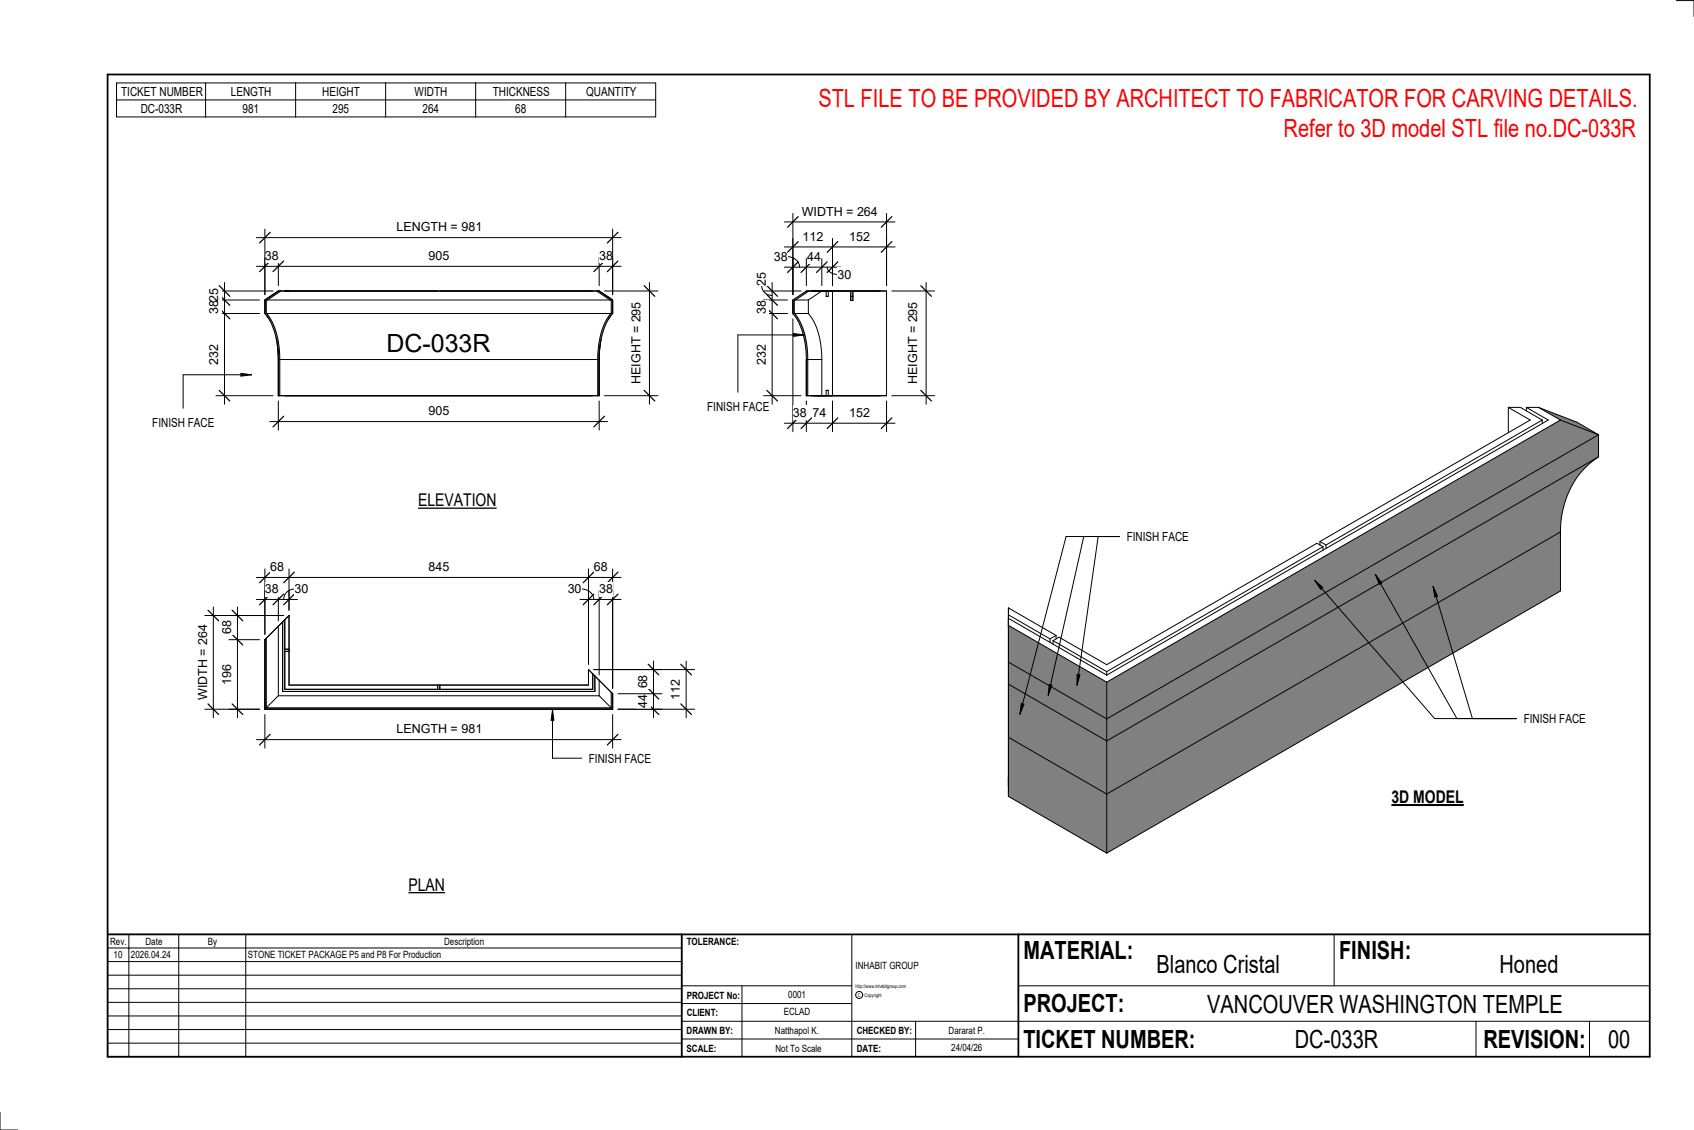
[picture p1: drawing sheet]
<svg xmlns="http://www.w3.org/2000/svg" width="914mm" height="610mm" viewBox="0 0 914 610" stroke-linecap="round" stroke-linejoin="round" font-family="sans-serif">
<g fill="#808080">
<path d="M544 337l53 31v20l-53-31z"/>
<path d="M544 357l53 31v12l-53-31z"/>
<path d="M544 369l53 31v28l-53-30z"/>
<path d="M544 398l53 30v32l-53-30z"/>
<path d="M597 368l245-141 21 8-266 153z"/>
<path d="M597 388l266-153v11l-266 154z"/>
<path d="M597 400l266-154a47 47 0 0 0-21 41l-245 141z"/>
<path d="M597 428l245-141v32l-245 141z"/>
<path d="M830 220l21 8 12 7-21-8z"/>
</g>
<g fill="none" stroke="#000" stroke-width=".54">
<path d="M814 220h7l11 7M814 220l12 7-113 65M814 220v13M824 220h6M824 220l12 7-239 137M824 220v2M830 220l12 7M830 220l21 8 12 7M832 227l-116 67M832 227v1M842 227l-245 141M842 227l21 8"/>
<path d="M863 235l-266 153-53-31M863 235v11M863 246a47 47 0 0 0-21 41M863 246l-266 154M713 292l3 2M713 292v2M714 295l-117 67M714 295l-3-2-114 66-25-15-4 2M714 295v2M716 294v2M842 287l-245 141M842 287v32l-245 141"/>
<path d="M544 334l53 30M544 337l53 31M544 332l23 13M567 345v2M568 346l29 16M568 346v1M570 343l-26-15v102l53 30M570 343l-3 2M570 343v2M597 362v2M597 368v32M597 400v28"/>
<path d="M597 400l-53-31v29l53 30M597 428v32"/>
</g>
<path d="M428 162l7-5h2l-8 5v7a39 39 0 0 1 7 25v19h-1v-19a38 38 0 0 0-7-25z" fill="#7c7c7c"/>
<g fill="none" stroke="#000" stroke-width=".54">
<path d="M437 157l-8 5v7a39 39 0 0 1 7 25M444 157l-8 5M446 157v3h1v-3M449 157v56M459 157v5h1v-5M459 160h1M428 162l7-5h44v56h-44v-19a38 38 0 0 0-7-25zM429 169h7M429 162h7M436 169a39 39 0 0 1 8 25M436 162v7M436 194h8"/>
<path d="M436 194v19M444 194v19M446 213v-2h1v2"/>
</g>
<g fill="#7c7c7c">
<path d="M143 162l7-5h2l-8 5v7a39 39 0 0 1 7 25v19h-1v-19a39 39 0 0 0-7-25z"/>
<path d="M322 157h1l8 5v7a39 39 0 0 0-8 25v19v-19a39 39 0 0 1 7-25v-7z"/>
</g>
<g fill="none" stroke="#000" stroke-width=".54">
<path d="M152 157l-8 5v7a39 39 0 0 1 7 25M322 157l8 5v7a39 39 0 0 0-7 25M144 169h186M144 170l1 2M144 162h185M329 172h-1M330 170l-1 2M149 183v1M149 184l1 4M150 187v1M150 188v2M150 189v5"/>
<path d="M150 190v4M150 194v19h173v-19M151 194h172M151 194v19M323 194v19M323 194a39 39 0 0 1 8-25v-7l-8-5h-173l-7 5v7a39 39 0 0 1 7 25M324 190l-1 4M324 189l-1 5M324 188v2M324 187v1M324 184v4M325 183l-1 1"/>
</g>
<path d="M144 344v38h186v-9l1 1v9h-188v-38z" fill="#7c7c7c"/>
<g fill="none" stroke="#000" stroke-width=".54">
<path d="M428 172v61M435 216v17M449 216v17M479 216v17M423 228h60M153 335v38h168v-8M154 334v38h166v-8M143 345l7-7v37M143 345l13-13v38h162v-9l13 13M143 345v38h188v-9M144 344v38M154 350h2"/>
<path d="M154 351h2M150 375h173M150 375l-6 7M236 370v2M237 370v2M323 375l7 7M330 373v9M331 374l-8-7v8M144 382h186"/>
</g>
<path d="M431 225l-6 6M438 225l-6 6M452 225l-5 6M481 225l-5 6" fill="none" stroke="#000" stroke-width=".67"/>
<g fill="#fff">
<path d="M458 219h11v7h-11z"/>
<path d="M439 219h7v7h-7z"/>
<path d="M428 219h7v7h-7z"/>
</g>
<path d="M425 138l3 1a6 6 0 0 1 4 5M428 140v19M435 140v14M444 140v14M449 140v14M423 144h31M446 144l1 2 2 1 3 1" fill="none" stroke="#000" stroke-width=".54"/>
<path d="M431 141l-6 6M438 141l-6 6M446 141l-5 6M452 141l-5 6" fill="none" stroke="#000" stroke-width=".67"/>
<g fill="#fff">
<path d="M452 144h7v8h-7z"/>
<path d="M436 135h7v7h-7z"/>
<path d="M418 135h7v7h-7z"/>
</g>
<path d="M423 133h60M428 129v30M449 129v25M479 129v25" fill="none" stroke="#000" stroke-width=".54"/>
<path d="M431 130l-6 6M452 130l-5 6M481 130l-5 6" fill="none" stroke="#000" stroke-width=".67"/>
<g fill="#fff">
<path d="M433 124h11v7h-11z"/>
<path d="M458 124h11v7h-11z"/>
</g>
<path d="M481 157h24M500 152v66M481 213h24" fill="none" stroke="#000" stroke-width=".54"/>
<path d="M497 154l6 6M497 211l6 5" fill="none" stroke="#000" stroke-width=".67"/>
<path d="M489 163h8v44h-8z" fill="#fff"/>
<path d="M411 154l1 2 1 2 4 1M412 157h20M417 152v66M412 162h13M412 169h13M412 213h20" fill="none" stroke="#000" stroke-width=".54"/>
<path d="M414 154l6 6M414 159l6 6M414 166l6 6M414 211l6 5" fill="none" stroke="#000" stroke-width=".67"/>
<g fill="#fff">
<path d="M407 186h8v11h-8z"/>
<path d="M407 162h8v7h-8z"/>
<path d="M407 147h8v7h-8z"/>
</g>
<path d="M423 120h60M428 115v44M479 115v39" fill="none" stroke="#000" stroke-width=".54"/>
<path d="M431 117l-6 6M481 117l-5 6" fill="none" stroke="#000" stroke-width=".67"/>
<g fill="#fff">
<path d="M433 110h41v8h-41z"/>
<path d="M209 178h56v15h-56z"/>
</g>
<path d="M143 139v20M150 139v15M323 139v15M331 139v20M138 144h197" fill="none" stroke="#000" stroke-width=".54"/>
<path d="M146 141l-6 6M153 141l-6 6M326 141l-5 6M334 141l-6 6" fill="none" stroke="#000" stroke-width=".67"/>
<g fill="#fff">
<path d="M143 134h7v8h-7z"/>
<path d="M231 134h11v8h-11z"/>
<path d="M323 134h8v8h-8z"/>
</g>
<path d="M138 128h197M143 124v35M331 124v35" fill="none" stroke="#000" stroke-width=".54"/>
<path d="M146 125l-6 6M334 125l-6 6" fill="none" stroke="#000" stroke-width=".67"/>
<path d="M214 119h46v7h-46z" fill="#fff"/>
<path d="M150 216v16M323 216v16M146 227h182" fill="none" stroke="#000" stroke-width=".54"/>
<path d="M153 225l-6 5M326 225l-5 5" fill="none" stroke="#000" stroke-width=".67"/>
<path d="M231 218h11v8h-11z" fill="#fff"/>
<path d="M117 157h30M121 152v66M117 162h23M117 169h23M117 213h30" fill="none" stroke="#000" stroke-width=".54"/>
<path d="M118 154l6 6M118 159l6 6M118 166l6 6M118 211l6 5" fill="none" stroke="#000" stroke-width=".67"/>
<g fill="#fff">
<path d="M112 186h7v11h-7z"/>
<path d="M112 162h7v7h-7z"/>
<path d="M112 156h7v7h-7z"/>
</g>
<path d="M326 157h29M351 152v66M326 213h29" fill="none" stroke="#000" stroke-width=".54"/>
<path d="M348 154l5 6M348 211l5 5" fill="none" stroke="#000" stroke-width=".67"/>
<path d="M340 163h7v44h-7z" fill="#fff"/>
<path d="M138 312h197M143 307v35M156 307v22M318 307v51M331 307v64" fill="none" stroke="#000" stroke-width=".54"/>
<path d="M146 309l-6 5M159 309l-6 5M321 309l-6 5M334 309l-6 5" fill="none" stroke="#000" stroke-width=".67"/>
<g fill="#fff">
<path d="M320 302h8v8h-8z"/>
<path d="M231 302h11v8h-11z"/>
<path d="M146 302h7v8h-7z"/>
</g>
<path d="M143 319v23M150 319v16M156 319v10M159 318l-4 1-1 2-1 2M138 323h23" fill="none" stroke="#000" stroke-width=".54"/>
<path d="M146 321l-6 5M153 321l-6 5M159 321l-6 5" fill="none" stroke="#000" stroke-width=".67"/>
<g fill="#fff">
<path d="M143 314h7v8h-7z"/>
<path d="M159 314h7v8h-7z"/>
</g>
<path d="M314 318h3a6 6 0 0 1 4 5M318 319v39M323 319v45M331 319v52M313 323h22" fill="none" stroke="#000" stroke-width=".54"/>
<path d="M321 321l-6 5M326 321l-5 5M334 321l-6 5" fill="none" stroke="#000" stroke-width=".67"/>
<g fill="#fff">
<path d="M323 314h8v8h-8z"/>
<path d="M306 314h8v8h-8z"/>
</g>
<path d="M353 357v30M321 361h36M334 374h23M334 383h23" fill="none" stroke="#000" stroke-width=".54"/>
<path d="M350 358l6 6M350 380l6 5M350 371l6 6" fill="none" stroke="#000" stroke-width=".67"/>
<g fill="#fff">
<path d="M343 364h8v7h-8z"/>
<path d="M343 375h8v7h-8z"/>
</g>
<path d="M370 357v30M321 361h54M334 383h41" fill="none" stroke="#000" stroke-width=".54"/>
<path d="M367 358l6 6M367 380l6 5" fill="none" stroke="#000" stroke-width=".67"/>
<path d="M361 366h8v11h-8z" fill="#fff"/>
<path d="M124 332h29M128 327v60M124 345h16M124 383h16" fill="none" stroke="#000" stroke-width=".54"/>
<path d="M125 329l6 6M125 342l6 6M125 380l6 5" fill="none" stroke="#000" stroke-width=".67"/>
<g fill="#fff">
<path d="M119 335h7v7h-7z"/>
<path d="M119 358h7v11h-7z"/>
</g>
<path d="M111 332h42M115 327v60M111 383h29" fill="none" stroke="#000" stroke-width=".54"/>
<path d="M112 329l6 6M112 380l6 5" fill="none" stroke="#000" stroke-width=".67"/>
<path d="M106 337h7v41h-7z" fill="#fff"/>
<path d="M138 399h197M143 385v19M331 385v19" fill="none" stroke="#000" stroke-width=".54"/>
<path d="M146 396l-6 6M334 396l-6 6" fill="none" stroke="#000" stroke-width=".67"/>
<path d="M214 390h46v7h-46z" fill="#fff"/>
<g fill="none" stroke="#000" stroke-width=".54">
<path d="M905 0h9v9M460 504v66M720 504v28M891 504h-341v37M368 532h92M401 532v38M550 532h341M368 551h523M368 541h92M494 551v19M797 551v19M858 551v19"/>
<path d="M368 561h182M0 600v10h10"/>
<circle cx="464" cy="537" r="1.9"/>
</g>
<path d="M58 40h833v530h-833zM58 504h833M368 504v66M550 504v66" fill="none" stroke="#000" stroke-width=".96"/>
<g fill="#fff">
<path d="M652 534h192v15h-192z"/>
<path d="M513 562h17v6h-17z"/>
<path d="M425 533h10v6h-10z"/>
<path d="M423 543h15v6h-15z"/>
<path d="M418 553h24v6h-24z"/>
<path d="M624 513h68v15h-68z"/>
<path d="M809 513h33v15h-33z"/>
<path d="M512 553h20v6h-20z"/>
<path d="M699 553h45v15h-45z"/>
<path d="M442 45h443v16h-443z"/>
<path d="M868 553h12v15h-12z"/>
<path d="M61 512h5v6h-5z"/>
</g>
<g fill="none" stroke="#000" stroke-width=".54">
<path d="M63 45h291v18h-291zM63 54h291M111 45v18M160 45v18M208 45v18M257 45v18M305 45v18M58 504h310v66h-310zM58 519h310M58 511h310M70 504v66M96 504v66"/>
<path d="M133 504v66M58 533h310M58 526h310M58 555h310M58 548h310M58 541h310M58 563h310"/>
</g>
<g fill="#fff">
<path d="M693 62h192v15h-192z"/>
<path d="M226 265h42v10h-42z"/>
</g>
<path d="M226 274h42" fill="none" stroke="#000" stroke-width=".69" stroke-linecap="butt"/>
<path d="M220 472h20v11h-20z" fill="#fff"/>
<path d="M220 482h20" fill="none" stroke="#000" stroke-width=".69" stroke-linecap="butt"/>
<path d="M751 424h39v12h-39z" fill="#fff"/>
<path d="M751 434h39" fill="none" stroke="#000" stroke-width="1.1" stroke-linecap="butt"/>
<path d="M428 180l6 1h-6z" fill="#000"/>
<path d="M428 180l6 1h-6zM434 181h-36v31" fill="none" stroke="#000" stroke-width=".54"/>
<path d="M382 215h33v8h-33z" fill="#fff"/>
<path d="M298 383l1 6h-2z" fill="#000"/>
<path d="M298 383l1 6h-2zM298 383v26h16" fill="none" stroke="#000" stroke-width=".54"/>
<path d="M318 405h33v8h-33z" fill="#fff"/>
<path d="M130 201l6 1-6 1z" fill="#000"/>
<path d="M130 201l6 1-6 1zM136 202h-37v18" fill="none" stroke="#000" stroke-width=".54"/>
<path d="M82 224h33v8h-33z" fill="#fff"/>
<path d="M710 313l4 4-1 1zM742 310l4 5h-1zM774 316l2 6h-2z" fill="#000"/>
<path d="M710 313l4 4-1 1zM710 313l64 75h45M742 310l4 5h-1zM742 310l44 78M774 316l2 6h-2zM774 316l21 72" fill="none" stroke="#000" stroke-width=".54"/>
<path d="M823 384h33v8h-33z" fill="#fff"/>
<path d="M566 369l2 1-2 5zM581 364h2l-2 6zM551 380h2l-2 5z" fill="#000"/>
<path d="M585 289l-19 86M593 289l-12 81M604 289h-29l-24 96M551 380h2l-2 5zM566 369l2 1-2 5zM581 364h2l-2 6z" fill="none" stroke="#000" stroke-width=".54"/>
<path d="M608 286h33v7h-33z" fill="#fff"/>
<g font-size="13.5" fill="#f00">
<text x="442" y="58">STL FILE TO BE PROVIDED BY ARCHITECT TO FABRICATOR FOR CARVING DETAILS.</text>
<text x="693" y="74">Refer to 3D model STL file no.DC-033R</text>
</g>
<g font-size="13.5">
<text x="209" y="190">DC-033R</text>
<text x="552" y="517">MATERIAL:</text>
<text x="723" y="517">FINISH:</text>
<text x="624" y="525">Blanco Cristal</text>
<text x="809" y="525">Honed</text>
<text x="552" y="546">PROJECT:</text>
<text x="652" y="546">VANCOUVER WASHINGTON TEMPLE</text>
<text x="552" y="565">TICKET NUMBER:</text>
<text x="699" y="565">DC-033R</text>
<text x="801" y="565">REVISION:</text>
<text x="868" y="565">00</text>
</g>
<g font-size="9.4">
<text x="226" y="273">ELEVATION</text>
<text x="751" y="433">3D MODEL</text>
<text x="220" y="481">PLAN</text>
</g>
<g font-size="6.7">
<text x="65" y="52">TICKET NUMBER</text>
<text x="125" y="52">LENGTH</text>
<text x="174" y="52">HEIGHT</text>
<text x="224" y="52">WIDTH</text>
<text x="266" y="52">THICKNESS</text>
<text x="316" y="52">QUANTITY</text>
<text x="76" y="61">DC-033R</text>
<text x="131" y="61">981</text>
<text x="179" y="61">295</text>
<text x="228" y="61">264</text>
<text x="278" y="61">68</text>
<text x="433" y="116">WIDTH = 264</text>
<text x="214" y="125">LENGTH = 981</text>
<text x="433" y="130">112</text>
<text x="458" y="130">152</text>
<text x="143" y="140">38</text>
<text x="231" y="140">905</text>
<text x="323" y="140">38</text>
<text x="418" y="141">38</text>
<text x="436" y="141">44</text>
<text x="413" y="154" transform="rotate(-90 413 154)">25</text>
<text x="452" y="150">30</text>
<text x="118" y="163" transform="rotate(-90 118 163)">25</text>
<text x="118" y="169" transform="rotate(-90 118 169)">38</text>
<text x="413" y="169" transform="rotate(-90 413 169)">38</text>
<text x="118" y="197" transform="rotate(-90 118 197)">232</text>
<text x="413" y="197" transform="rotate(-90 413 197)">232</text>
<text x="346" y="207" transform="rotate(-90 346 207)">HEIGHT = 295</text>
<text x="495" y="207" transform="rotate(-90 495 207)">HEIGHT = 295</text>
<text x="382" y="222">FINISH FACE</text>
<text x="231" y="224">905</text>
<text x="428" y="225">38</text>
<text x="439" y="225">74</text>
<text x="458" y="225">152</text>
<text x="82" y="230">FINISH FACE</text>
<text x="608" y="292">FINISH FACE</text>
<text x="146" y="308">68</text>
<text x="231" y="308">845</text>
<text x="320" y="308">68</text>
<text x="143" y="320">38</text>
<text x="159" y="320">30</text>
<text x="306" y="320">30</text>
<text x="323" y="320">38</text>
<text x="125" y="342" transform="rotate(-90 125 342)">68</text>
<text x="125" y="369" transform="rotate(-90 125 369)">196</text>
<text x="349" y="371" transform="rotate(-90 349 371)">68</text>
<text x="112" y="378" transform="rotate(-90 112 378)">WIDTH = 264</text>
<text x="367" y="377" transform="rotate(-90 367 377)">112</text>
<text x="349" y="382" transform="rotate(-90 349 382)">44</text>
<text x="214" y="396">LENGTH = 981</text>
<text x="823" y="390">FINISH FACE</text>
<text x="318" y="411">FINISH FACE</text>
</g>
<g font-size="5.4">
<text x="59" y="510">Rev.</text>
<text x="79" y="510">Date</text>
<text x="112" y="510">By</text>
<text x="240" y="510">Description</text>
<text x="371" y="510">TOLERANCE:</text>
<text x="61" y="517">10</text>
<text x="71" y="517">2026.04.24</text>
<text x="134" y="517">STONE TICKET PACKAGE P5 and P8 For Production</text>
<text x="462" y="523">INHABIT GROUP</text>
<text x="371" y="539">PROJECT No:</text>
<text x="425" y="538">0001</text>
<text x="371" y="548">CLIENT:</text>
<text x="423" y="548">ECLAD</text>
<text x="371" y="558">DRAWN BY:</text>
<text x="418" y="558">Natthapol K.</text>
<text x="462" y="558">CHECKED BY:</text>
<text x="512" y="558">Dararat P.</text>
<text x="371" y="567">SCALE:</text>
<text x="419" y="567">Not To Scale</text>
<text x="462" y="567">DATE:</text>
<text x="513" y="567">24/04/26</text>
</g>
<g font-size="2.7">
<text x="462" y="533">http://www.inhabitgroup.com</text>
<text x="463" y="538">C</text>
<text x="467" y="538">Copyright</text>
</g>
</svg>
